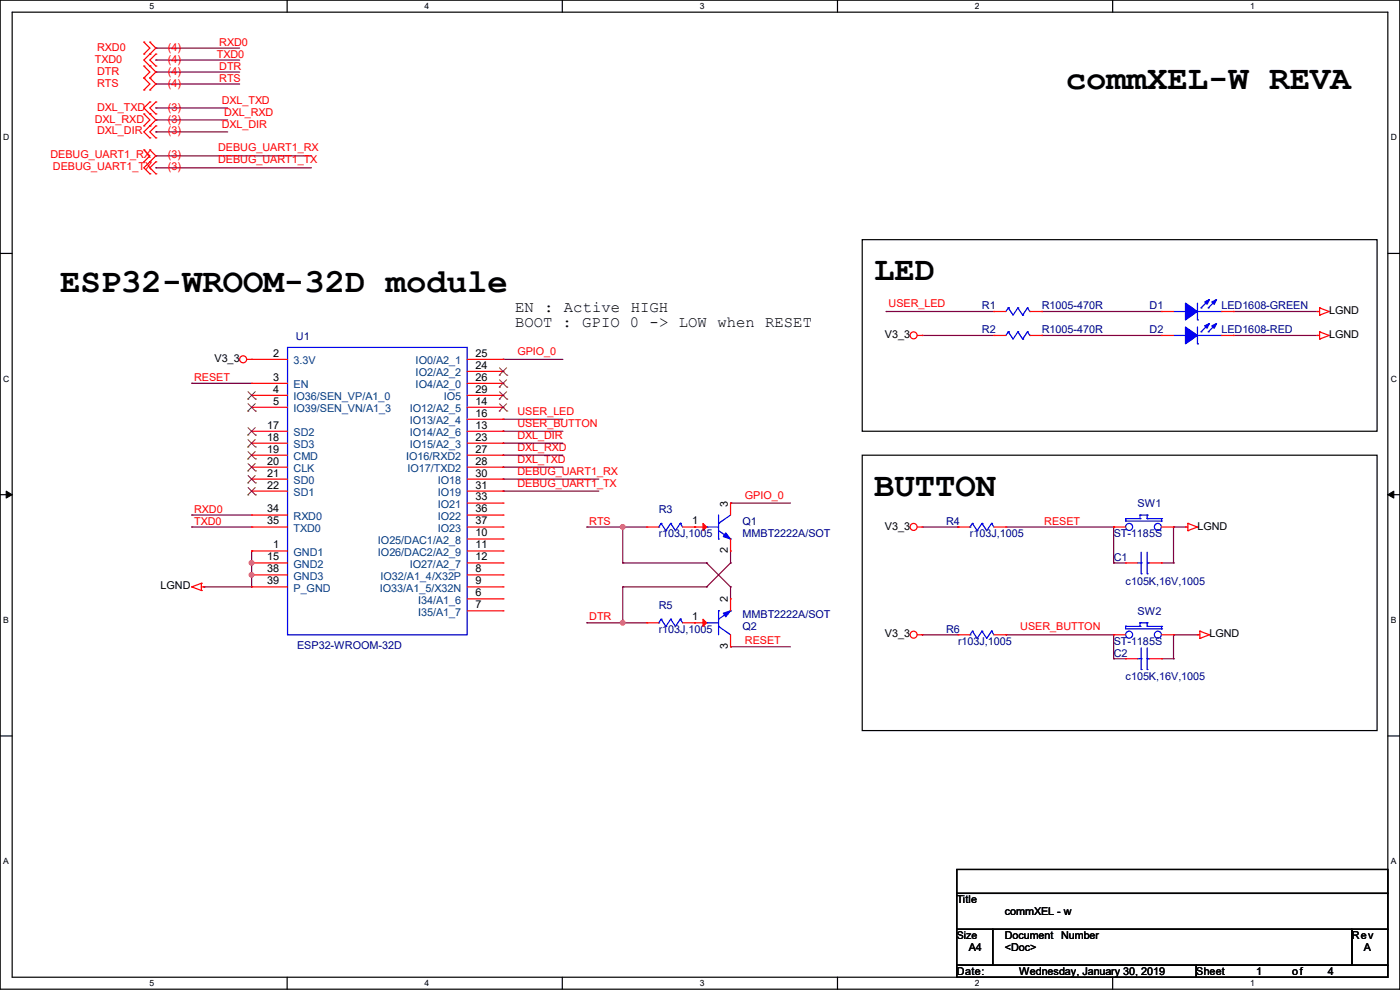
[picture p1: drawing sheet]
<svg xmlns="http://www.w3.org/2000/svg" width="297mm" height="210mm" viewBox="0 0 297 210" stroke-linecap="round" stroke-linejoin="round" font-family="sans-serif">
<path d="M0 0h297v209.8h-297zM2.6 2.6h291.8v204.7h-291.8z" fill="none" stroke="#000" stroke-width=".25"/>
<g fill="#fff">
<path d="M31.7 .3h1v2h-1z"/>
<path d="M31.7 207.6h1v1.9h-1z"/>
</g>
<path d="M60.9 0v2.6M60.9 207.3v2.5" fill="none" stroke="#000" stroke-width=".25"/>
<g fill="#fff">
<path d="M90.1 .3h1v2h-1z"/>
<path d="M90.1 207.6h1v1.9h-1z"/>
</g>
<path d="M119.3 0v2.6M119.3 207.3v2.5" fill="none" stroke="#000" stroke-width=".25"/>
<g fill="#fff">
<path d="M148.5 .3h.9v2h-.9z"/>
<path d="M148.5 207.6h.9v1.9h-.9z"/>
</g>
<path d="M177.7 0v2.6M177.7 207.3v2.5" fill="none" stroke="#000" stroke-width=".25"/>
<g fill="#fff">
<path d="M206.8 .3h1v2h-1z"/>
<path d="M206.8 207.6h1v1.9h-1z"/>
</g>
<path d="M236.1 0v2.6M236.1 207.3v2.5" fill="none" stroke="#000" stroke-width=".25"/>
<g fill="#fff">
<path d="M265.2 .3h1v2h-1z"/>
<path d="M265.2 207.6h1v1.9h-1z"/>
<path d="M.7 28.2h1.2v1.9h-1.2z"/>
<path d="M295.1 28.2h1.2v1.9h-1.2z"/>
<path d="M.7 79.3h1.2v2h-1.2z"/>
<path d="M295.1 79.3h1.2v2h-1.2z"/>
</g>
<path d="M0 53.8h2.6M294.4 53.8h2.6" fill="none" stroke="#000" stroke-width=".25"/>
<g fill="#fff">
<path d="M.7 130.5h1.2v2h-1.2z"/>
<path d="M295.1 130.5h1.1v2h-1.1z"/>
</g>
<path d="M0 104.9h2.6M294.4 104.9h2.6" fill="none" stroke="#000" stroke-width=".25"/>
<path d="M1.3 104.2l1.3 .7-1.3 .8zM294.4 104.9l1.3-.7v1.5z" fill="#000" stroke="#000" stroke-width=".21"/>
<g fill="#fff">
<path d="M.7 181.7h1.2v2h-1.2z"/>
<path d="M295.1 181.7h1.1v2h-1.1z"/>
</g>
<path d="M182.9 50.8h109.2v40.7h-109.2zM182.9 96.6h109.2v58.4h-109.2zM0 156.1h2.6M294.4 156.1h2.6M203 184.4h91.4v5.1h-91.4zM203 189.5h91.4v7.6h-91.4zM203 197.1h7.6v7.7h-7.6zM210.6 197.1h76.2v7.7h-76.2zM286.8 197.1h7.6v7.7h-7.6zM203 204.8h50.8v2.5h-50.8zM253.8 204.8h40.6v2.5h-40.6z" fill="none" stroke="#000" stroke-width=".25"/>
<g fill="none" stroke="#800040" stroke-width=".25">
<path d="M33.1 10.2h.1M33.1 12.7h.1M33.1 15.3h.1M33.1 17.8h.1M33.1 10.2h17.7M33.1 12.7h17.7M33.1 15.3h17.7M33.1 17.8h17.7M33.1 22.9h.1M33.1 25.4h.1M33.1 28h.1M33.1 33.1h.1"/>
<path d="M33.1 35.6h.1M33.1 22.9h15.2M33.1 25.4h15.2M33.1 28h15.2M33.1 33.1h33M33.1 35.6h33M106.7 76.2h.1M106.7 76.2h12.7M188 66.1h.1M188 66.1h22.9M195.6 71.2h.1M195.6 71.2h15.3"/>
<path d="M221 66.1h.1M221 71.2h.1M221 66.1h25.4M221 71.2h25.4M261.7 66.1h.1M261.7 71.2h.1M261.7 66.1h17.7M261.7 71.2h17.7M40.7 81.3h.1M40.7 81.3h12.7M106.7 88.9h.1M106.7 91.5h.1"/>
<path d="M106.7 99.1h.1M106.7 96.6h.1M106.7 94h.1M106.7 88.9h12.7M106.7 91.5h12.7M106.7 99.1h12.7M106.7 96.6h12.7M106.7 94h12.7M40.7 109.3h.1M40.7 111.8h.1M40.7 111.8h12.7M40.7 109.3h12.7"/>
<path d="M53.4 116.9h.1M53.4 119.4h.1M53.4 116.9v7.6h-10.2M106.7 101.6h.1M106.7 104.2h.1M106.7 101.6h20.3M106.7 104.2h20.3M124.5 111.8h.1M124.5 111.8h12.7M132.1 111.8h.1M132.1 119.4h.1M132.1 119.4h17.8"/>
<path d="M132.1 111.8v7.6M149.9 119.4h.1M149.9 119.4l5.1 5.1M155 106.7h.1M155 119.4h.1M155 106.7h12.7M155 116.9v2.5M155 119.4l-5.1 5.1M195.6 111.8h7.6M203.2 111.8h.1M213.4 111.8h22.9M236.3 111.8h.1"/>
<path d="M236.3 119.4h.1M236.3 111.8v7.6M236.3 119.4h2.5M246.4 119.4h2.6M249 111.8h.1M249 119.4h.1M249 111.8h2.5M249 111.8v7.6M43.2 124.5h.1M53.4 122h.1M124.5 132.1h.1M124.5 132.1h12.7"/>
<path d="M132.1 132.1h.1M132.1 124.5h.1M132.1 124.5h17.8M132.1 124.5v7.6M149.9 124.5h.1M155 137.2h.1M155 124.5h.1M155 137.2h12.7M155 124.5v2.5M195.6 134.7h.1M195.6 134.7h7.6M213.4 134.7h.1"/>
<path d="M213.4 134.7h22.9M236.3 134.7h.1M236.3 139.7h.1M236.3 134.7v5M236.3 139.7h2.5M246.4 139.7h2.6M249 139.7h.1M249 134.7h.1M249 134.7h5M249 134.7v5"/>
</g>
<g fill="#f0f" stroke="#f0f" stroke-width=".25">
<circle cx="132.1" cy="132.1" r=".49"/>
<circle cx="53.4" cy="121.9" r=".49"/>
<circle cx="53.4" cy="119.4" r=".49"/>
<circle cx="132.1" cy="111.8" r=".49"/>
</g>
<g fill="none" stroke="#f00" stroke-width=".25">
<path d="M30.5 8.9h.1M30.5 11.5h.1M30.5 14h.1M30.5 16.6h.1M30.5 19.1h.1M30.5 8.9l1.3 1.3-1.3 1.3M30.5 14l1.3 1.3-1.3 1.3M30.5 16.6l1.3 1.2-1.3 1.3M31.8 11.5h.1M31.8 8.9h.1M31.8 14h.1M31.8 16.6h.1"/>
<path d="M31.8 19.1h.1M31.8 8.9l1.3 1.3-2.6 2.5 2.6 2.6-1.3 1.3M31.8 16.6l1.3 1.2-1.3 1.3M33.1 14h.1M33.1 11.5h.1M33.1 11.5l-1.3 1.2 1.3 1.3M30.5 24.2h.1M30.5 26.7h.1M30.5 31.8h.1M30.5 34.3h.1M30.5 24.2l1.3 1.2-1.3 1.3M30.5 31.8l1.3 1.3-1.3 1.2"/>
<path d="M31.8 24.2h.1M31.8 21.6h.1M31.8 26.7h.1M31.8 29.3h.1M31.8 34.3h.1M31.8 31.8h.1M31.8 36.9h.1M31.8 21.6l-1.3 1.3 2.6 2.5-2.6 2.6 1.3 1.3M31.8 31.8l1.3 1.3-2.6 2.5 1.3 1.3M33.1 24.2h.1M33.1 21.6h.1M33.1 29.3h.1"/>
<path d="M33.1 26.7h.1M33.1 36.9h.1M33.1 34.3h.1M33.1 21.6l-1.3 1.3 1.3 1.3M33.1 26.7l-1.3 1.3 1.3 1.3M33.1 34.3l-1.3 1.3 1.3 1.3M52.4 76.2h8.6M53.4 76.2h.1M99.1 76.2h7.6M99.1 78.8h7.6M106.7 76.2h.1M106.7 78.8h.1"/>
<path d="M194.6 71.2h1M195.6 71.2h.1M210.9 66.1h.1M210.9 71.2h.1M210.9 66.1h2.5M210.9 71.2h2.5M218.5 66.1h2.5M218.5 71.2h2.5M221 66.1h.1M221 71.2h.1M246.4 66.1h.1M246.4 71.2h.1"/>
<path d="M246.4 66.1h2.6M246.4 71.2h2.6M259.1 66.1h2.6M259.1 71.2h2.6M261.7 66.1h.1M261.7 71.2h.1M279.4 66.1h.1M279.4 71.2h.1M279.4 66.1h.6M279.4 71.2h.6M280 65.3h.1M280 66.8h.1"/>
<path d="M280 70.4h.1M280 71.9h.1M280 65.3v1.5M280 70.4v1.5M280 65.3l2 .8M280 70.4l2 .8M282 66.1h.1M282 71.2h.1M282 66.1l-2 .7M282 71.2l-2 .7M53.4 81.3h.1M53.4 83.9h.1"/>
<path d="M53.4 86.4h.1M53.4 91.5h.1M53.4 94h.1M53.4 96.6h.1M53.4 99.1h.1M53.4 81.3h7.6M53.4 83.9h7.6M53.4 86.4h7.6M53.4 91.5h7.6M53.4 94h7.6M53.4 96.6h7.6M53.4 99.1h7.6"/>
<path d="M99.1 81.3h7.6M99.1 83.9h7.6M99.1 86.4h7.6M99.1 88.9h7.6M99.1 91.5h7.6M99.1 94h7.6M99.1 96.6h7.6M99.1 99.1h7.6M106.7 81.3h.1M106.7 83.9h.1M106.7 86.4h.1M106.7 88.9h.1"/>
<path d="M106.7 91.5h.1M106.7 94h.1M106.7 96.6h.1M106.7 99.1h.1M53.4 101.6h.1M53.4 104.2h.1M53.4 109.3h.1M53.4 111.8h.1M53.4 116.9h.1M53.4 119.4h.1M53.4 111.8h7.6M53.4 101.6h7.6"/>
<path d="M53.4 104.2h7.6M53.4 109.3h7.6M53.4 116.9h7.6M53.4 119.4h7.6M99.1 111.8h7.6M99.1 101.6h7.6M99.1 104.2h7.6M99.1 106.7h7.6M99.1 109.3h7.6M99.1 114.3h7.6M99.1 116.9h7.6M99.1 119.4h7.6"/>
<path d="M106.7 101.6h.1M106.7 104.2h.1M106.7 106.7h.1M106.7 109.3h.1M106.7 111.8h.1M106.7 114.3h.1M106.7 116.9h.1M106.7 119.4h.1M137.2 111.8h.1M137.2 111.8h2.5M144.8 111.8h5.1M147.4 111.8h.1"/>
<path d="M155 116.9h.1M155 106.7h.1M155 106.7v2.6M155 114.3v2.6M194.6 111.8h1M195.6 111.8h.1M203.2 111.8h.1M203.2 111.8h2.6M210.9 111.8h2.5M213.4 111.8h.1M236.3 111.8h.1M236.3 111.8h2.5"/>
<path d="M238.8 119.4h.1M238.8 119.4h2.5M243.9 119.4h2.5M246.4 119.4h.1M246.4 111.8h2.6M249 111.8h.1M251.5 111.8h.1M251.5 111.8h.5M252 111h.1M252 112.6h.1M252 111v1.6M252 111l2 .8"/>
<path d="M254 111.8h.1M254 111.8l-2 .8M40.7 124.5h.1M40.7 124.5l2 .8M42.7 125.3h.1M42.7 123.7h.1M42.7 123.7v1.6M42.7 124.5h.5M42.7 123.7l-2 .8M43.2 124.5h.1M53.4 122h.1M53.4 124.5h.1"/>
<path d="M53.4 124.5h7.6M53.4 122h7.6M99.1 124.5h7.6M99.1 122h7.6M99.1 127h7.6M99.1 129.6h7.6M106.7 122h.1M106.7 124.5h.1M106.7 127h.1M106.7 129.6h.1M137.2 132.1h.1M137.2 132.1h2.5"/>
<path d="M144.8 132.1h5.1M147.4 132.1h.1M155 127h.1M155 137.2h.1M155 127v2.6M155 134.7v2.5M194.6 134.7h1M195.6 134.7h.1M203.2 134.7h.1M203.2 134.7h2.6M210.9 134.7h2.5M213.4 134.7h.1"/>
<path d="M236.3 134.7h.1M236.3 134.7h2.5M238.8 139.7h.1M238.8 139.7h2.5M243.9 139.7h2.5M246.4 139.7h.1M246.4 134.7h2.6M249 134.7h.1M254 134.7h.1M254 134.7h.6M254.6 133.9h.1M254.6 135.4h.1"/>
<path d="M254.6 133.9v1.5M254.6 133.9l2 .8M256.6 134.7h.1M256.6 134.7l-2 .7"/>
<circle cx="51.6" cy="76.2" r=".74"/>
<circle cx="193.8" cy="71.1" r=".74"/>
<circle cx="193.8" cy="111.8" r=".74"/>
<circle cx="193.8" cy="134.6" r=".74"/>
</g>
<g fill="none" stroke="#00f" stroke-width=".25">
<path d="M61 73.7h38.1v61h-38.1zM213.9 65.3h.1M213.9 70.4h.1M213.9 65.3l-.5 .8M213.9 65.3l1 1.5 1-1.5M213.9 70.4l-.5 .8M213.9 70.4l1 1.5 1-1.5M215.9 65.3h.1M215.9 70.4h.1M215.9 65.3l1.1 1.5M215.9 70.4l1.1 1.5M217 66.8h.1"/>
<path d="M217 71.9h.1M218 65.3h.1M218 70.4h.1M218 65.3l-1 1.5M218 65.3l.5 .8M218 70.4l-1 1.5M218 70.4l.5 .8M218.5 66.1h.1M218.5 71.2h.1M249 66.1h2.5M249 71.2h2.5M251.5 66.1h.1"/>
<path d="M251.5 71.2h.1M254 67.9h.1M254 72.9h.1M254 64.3v3.6M254 69.4v3.5M254 66.1h5.1M254 71.2h5.1M254.8 65.3h.1M254.8 70.4h.1M256.3 65.3h.1M256.3 70.4h.1M256.3 63.8l-1.5 1.5"/>
<path d="M256.3 68.9l-1.5 1.5M257.9 63.8l-1.6 1.5M257.9 68.9l-1.6 1.5M259.1 66.1h.1M259.1 71.2h.1M139.7 111.8h.1M140.3 111h.1M140.3 111l1 1.6M140.3 111l-.6 .8M141.3 112.6h.1M142.3 111h.1M142.3 111l1 1.6 1-1.6"/>
<path d="M142.3 111l-1 1.6M144.3 111h.1M144.3 111l.5 .8M149.9 111.8h.1M149.9 111.8h2.5M152.4 111h.1M152.4 114.3h.1M152.4 112.6l2.6 1.7M152.4 109.3v5M155 114.3h.1M155 109.3l-2.6 1.7M205.8 111.8h.1"/>
<path d="M206.3 111h.1M206.3 111l1 1.6M206.3 111l-.5 .8M207.3 112.6h.1M208.3 111h.1M208.3 111l1 1.6 1.1-1.6M208.3 111l-1 1.6M210.4 111h.1M210.4 111l.5 .8M238.8 110h.1M238.8 110v.5h7.6M238.8 110h3.1"/>
<path d="M241.3 119.4h.8M241.9 109.3h.1M241.9 110h.1M241.9 109.3h1.5M241.9 109.3v.7M242.1 119.4h.1M242.1 117.1v4.6M243.4 119.4h.1M243.4 110h.1M243.4 109.3h.1M243.4 119.4h.5M243.4 109.3v.7"/>
<path d="M243.4 117.1v4.6M243.4 110h3M246.4 110.5h.1M246.4 110h.1M246.4 110v.5M139.7 132.1h.1M140.3 131.4h.1M140.3 131.4l1 1.5M140.3 131.4l-.6 .7M141.3 132.9h.1M142.3 131.4h.1M142.3 131.4l1 1.5 1-1.5"/>
<path d="M142.3 131.4l-1 1.5M144.3 131.4h.1M144.3 131.4l.5 .7M149.9 132.1h.1M149.9 132.1h2.5M152.4 132.9h.1M152.4 129.6h.1M152.4 129.6v5.1M152.4 132.9l2.6 1.8M155 129.6h.1M155 129.6l-2.6 1.8M205.8 134.7h.1"/>
<path d="M206.3 133.9h.1M206.3 133.9l1 1.5M206.3 133.9l-.5 .8M207.3 135.4h.1M208.3 133.9h.1M208.3 133.9l1 1.5 1.1-1.5M208.3 133.9l-1 1.5M210.4 133.9h.1M210.4 133.9l.5 .8M238.8 132.9h.1M238.8 132.9v.5h7.6M238.8 132.9h3.1"/>
<path d="M241.3 139.7h.8M241.9 132.1h.1M241.9 132.9h.1M241.9 132.1v.8M241.9 132.1h1.5M242.1 121.7h.1M242.1 139.7h.1M242.1 137.5v4.5M243.4 121.7h.1M243.4 139.7h.1M243.4 132.9h.1M243.4 132.1h.1"/>
<path d="M243.4 132.1v.8M243.4 137.5v4.5M243.4 139.7h.5M243.4 132.9h3M246.4 133.4h.1M246.4 132.9h.1M246.4 132.9v.5M242.1 142h.1M243.4 142h.1"/>
<circle cx="239.5" cy="111.8" r=".74"/>
<circle cx="245.6" cy="111.8" r=".74"/>
<circle cx="239.5" cy="134.6" r=".74"/>
<circle cx="245.6" cy="134.6" r=".74"/>
</g>
<g fill="none" stroke="#804000" stroke-width=".21">
<path d="M105.9 79.6h.1M106 78l1.5 1.6M107.5 78l-1.6 1.6M107.5 79.6h.1M52.6 84.7h.1M52.6 87.2h.1M52.6 92.3h.1M52.6 94.8h.1M52.6 97.4h.1M52.6 99.9h.1M52.6 83.1l1.6 1.6M52.6 85.6l1.6 1.6"/>
<path d="M52.6 90.7l1.6 1.6M52.6 93.3l1.6 1.5M52.6 95.8l1.6 1.6M52.6 98.3l1.6 1.6M54.1 83.1l-1.5 1.6M54.1 85.6l-1.5 1.6M54.1 90.7l-1.5 1.6M54.1 93.3l-1.5 1.5M54.1 95.8l-1.5 1.6M54.1 98.3l-1.5 1.6M54.2 84.7h.1M54.2 87.2h.1"/>
<path d="M54.2 92.3h.1M54.2 94.8h.1M54.2 97.4h.1M54.2 99.9h.1M105.9 82.1h.1M105.9 84.7h.1M105.9 87.2h.1M106 80.6l1.5 1.5M106 83.1l1.5 1.6M106 85.6l1.5 1.6M107.5 80.6l-1.6 1.5M107.5 83.1l-1.6 1.6"/>
<path d="M107.5 85.6l-1.6 1.6M107.5 82.1h.1M107.5 84.7h.1M107.5 87.2h.1M52.6 102.4h.1M52.6 105h.1M52.6 100.9l1.6 1.5M52.6 103.4l1.6 1.6M54.1 100.9l-1.5 1.5M54.1 103.4l-1.5 1.6M54.2 102.4h.1M54.2 105h.1"/>
</g>
<g fill="#00f" stroke="#00f" stroke-width=".25">
<path d="M154 113.1l1 1.2-1.5-.5z"/>
<path d="M153.5 130.1l1.5-.5-1 1.3z"/>
<path d="M251.5 64.3l2.5 1.8-2.5 1.8z" fill-rule="evenodd"/>
<path d="M257.1 64.1l1-.6-.5 1.1z" fill-rule="evenodd"/>
<path d="M255.6 64.1l1-.6-.5 1.1z" fill-rule="evenodd"/>
<path d="M251.5 69.4l2.5 1.8-2.5 1.7z" fill-rule="evenodd"/>
<path d="M257.1 69.1l1-.5-.5 1z" fill-rule="evenodd"/>
<path d="M255.6 69.1l1-.5-.5 1z" fill-rule="evenodd"/>
</g>
<g fill="#f00" stroke="#f00" stroke-width=".25">
<path d="M149.1 111l.8 .8-.8 .8z"/>
<path d="M149.1 131.4l.8 .7-.8 .8z"/>
</g>
<g font-size="7.2">
<text x="226.1" y="18.8">commXEL-W REVA</text>
<text x="185.5" y="59.4">LED</text>
<text x="12.7" y="62">ESP32-WROOM-32D module</text>
<text x="185.5" y="105.2">BUTTON</text>
</g>
<g font-size="3.3">
<text x="109.3" y="66.2">EN : Active HIGH</text>
<text x="109.3" y="69.5">BOOT : GPIO 0 -&gt; LOW when RESET</text>
</g>
<g font-size="2.3" fill="#f00">
<text x="20.6" y="10.8">RXD0</text>
<text x="35.6" y="10.8">(4)</text>
<text x="46.5" y="9.7">RXD0</text>
<text x="20.1" y="13.3">TXD0</text>
<text x="20.6" y="15.8">DTR</text>
<text x="35.6" y="13.3">(4)</text>
<text x="35.6" y="15.8">(4)</text>
<text x="46" y="12.2">TXD0</text>
<text x="46.5" y="14.8">DTR</text>
<text x="46.5" y="17.3">RTS</text>
<text x="20.6" y="18.4">RTS</text>
<text x="20.6" y="23.5">DXL_TXD</text>
<text x="35.6" y="18.4">(4)</text>
<text x="35.6" y="23.5">(3)</text>
<text x="47" y="22">DXL_TXD</text>
<text x="20.1" y="26">DXL_RXD</text>
<text x="20.6" y="28.5">DXL_DIR</text>
<text x="35.6" y="26">(3)</text>
<text x="35.6" y="28.5">(3)</text>
<text x="47" y="27.1">DXL_DIR</text>
<text x="47.5" y="24.5">DXL_RXD</text>
<text x="10.7" y="33.6">DEBUG_UART1_RX</text>
<text x="35.6" y="33.6">(3)</text>
<text x="46.3" y="32.1">DEBUG_UART1_RX</text>
<text x="46.3" y="34.7">DEBUG_UART1_TX</text>
<text x="11.2" y="36.2">DEBUG_UART1_TX</text>
<text x="35.6" y="36.2">(3)</text>
<text x="188.5" y="65.2">USER_LED</text>
<text x="109.8" y="75.3">GPIO_0</text>
<text x="41.2" y="80.8">RESET</text>
<text x="109.8" y="88">USER_LED</text>
<text x="109.8" y="90.6">USER_BUTTON</text>
<text x="109.8" y="95.6">DXL_RXD</text>
<text x="109.8" y="93.1">DXL_DIR</text>
<text x="109.8" y="98.2">DXL_TXD</text>
<text x="109.8" y="100.7">DEBUG_UART1_RX</text>
<text x="109.8" y="103.3">DEBUG_UART1_TX</text>
<text x="158" y="105.8">GPIO_0</text>
<text x="41.2" y="108.8">RXD0</text>
<text x="41.2" y="111.3">TXD0</text>
<text x="125" y="111.3">RTS</text>
<text x="221.5" y="111.3">RESET</text>
<text x="125" y="131.6">DTR</text>
<text x="158" y="136.7">RESET</text>
<text x="216.5" y="133.7">USER_BUTTON</text>
</g>
<g font-size="2.3" fill="#000080">
<text x="208.3" y="65.6">R1</text>
<text x="221" y="65.6">R1005-470R</text>
<text x="243.9" y="65.6">D1</text>
<text x="259.1" y="65.6">LED1608-GREEN</text>
<text x="208.3" y="70.7">R2</text>
<text x="221" y="70.7">R1005-470R</text>
<text x="243.9" y="70.7">D2</text>
<text x="259.1" y="70.7">LED1608-RED</text>
<text x="62.8" y="72.2">U1</text>
<text x="241.3" y="107.5">SW1</text>
<text x="139.7" y="108.8">R3</text>
<text x="139.7" y="113.9">r103J,1005</text>
<text x="157.5" y="111.3">Q1</text>
<text x="157.5" y="113.9">MMBT2222A/SOT</text>
<text x="200.7" y="111.3">R4</text>
<text x="205.8" y="113.9">r103J,1005</text>
<text x="236.3" y="113.9">ST-1185S</text>
<text x="236.3" y="119">C1</text>
<text x="238.8" y="124">c105K,16V,1005</text>
<text x="139.7" y="129.1">R5</text>
<text x="157.5" y="131.1">MMBT2222A/SOT</text>
<text x="241.3" y="130.4">SW2</text>
<text x="63" y="137.8">ESP32-WROOM-32D</text>
<text x="139.7" y="134.2">r103J,1005</text>
<text x="157.5" y="133.7">Q2</text>
<text x="200.7" y="134.2">R6</text>
<text x="203.2" y="136.7">r103J,1005</text>
<text x="236.3" y="136.7">ST-1185S</text>
<text x="236.3" y="139.3">C2</text>
<text x="238.8" y="144.4">c105K,16V,1005</text>
</g>
<g font-size="2.3">
<text x="187.8" y="71.7">V3_3</text>
<text x="282" y="66.6">LGND</text>
<text x="282" y="71.7">LGND</text>
<text x="45.5" y="76.8">V3_3</text>
<text x="58" y="75.7">2</text>
<text x="100.9" y="75.7">25</text>
<text x="58" y="80.8">3</text>
<text x="58" y="83.3">4</text>
<text x="100.9" y="78.2">24</text>
<text x="100.9" y="80.8">26</text>
<text x="100.9" y="83.3">29</text>
<text x="58" y="85.9">5</text>
<text x="100.9" y="85.9">14</text>
<text x="100.9" y="88.4">16</text>
<text x="56.7" y="90.9">17</text>
<text x="56.7" y="93.5">18</text>
<text x="100.9" y="90.9">13</text>
<text x="100.9" y="93.5">23</text>
<text x="56.7" y="96">19</text>
<text x="56.7" y="98.6">20</text>
<text x="56.7" y="101.1">21</text>
<text x="100.9" y="96">27</text>
<text x="100.9" y="98.6">28</text>
<text x="100.9" y="101.1">30</text>
<text x="56.7" y="103.6">22</text>
<text x="100.9" y="103.6">31</text>
<text x="100.9" y="106.2">33</text>
<text x="154.4" y="107.5" transform="rotate(-90 154.4 107.5)">3</text>
<text x="56.7" y="108.7">34</text>
<text x="56.7" y="111.3">35</text>
<text x="100.9" y="108.7">36</text>
<text x="100.9" y="111.3">37</text>
<text x="100.9" y="113.8">10</text>
<text x="146.9" y="111.3">1</text>
<text x="187.8" y="112.4">V3_3</text>
<text x="254" y="112.4">LGND</text>
<text x="56.7" y="118.9">15</text>
<text x="58" y="116.3">1</text>
<text x="100.9" y="116.3">11</text>
<text x="100.9" y="118.9">12</text>
<text x="154.4" y="117.4" transform="rotate(-90 154.4 117.4)">2</text>
<text x="34.1" y="125.1">LGND</text>
<text x="56.7" y="121.4">38</text>
<text x="56.7" y="124">39</text>
<text x="100.9" y="121.4">8</text>
<text x="100.9" y="124">9</text>
<text x="100.9" y="126.5">6</text>
<text x="100.9" y="129">7</text>
<text x="146.9" y="131.6">1</text>
<text x="154.4" y="127.8" transform="rotate(-90 154.4 127.8)">2</text>
<text x="154.4" y="137.7" transform="rotate(-90 154.4 137.7)">3</text>
<text x="187.8" y="135.2">V3_3</text>
<text x="256.6" y="135.2">LGND</text>
<text x="203" y="191.6">Title</text>
<text x="213.2" y="194.1">commXEL - w</text>
<text x="205.5" y="201.8">A4</text>
<text x="213.1" y="199.2">Document</text>
<text x="213.2" y="201.8">&lt;Doc&gt;</text>
<text x="225.1" y="199.2">Number</text>
<text x="286.8" y="199.2">Rev</text>
<text x="289.4" y="201.8">A</text>
<text x="203" y="206.8">Date:</text>
<text x="216.2" y="206.8">Wednesday, January 30, 2019</text>
<text x="253.8" y="206.8">Sheet</text>
<text x="266.5" y="206.8">1</text>
<text x="274.1" y="206.8">of</text>
<text x="281.7" y="206.8">4</text>
</g>
<g font-size="2.3" fill="#004080">
<text x="62.3" y="77.3">3.3V</text>
<text x="88.2" y="77.3">IO0/A2_1</text>
<text x="62.3" y="82.4">EN</text>
<text x="88.2" y="79.8">IO2/A2_2</text>
<text x="88.2" y="82.4">IO4/A2_0</text>
<text x="62.3" y="84.9">IO36/SEN_VP/A1_0</text>
<text x="62.3" y="87.5">IO39/SEN_VN/A1_3</text>
<text x="86.9" y="87.5">IO12/A2_5</text>
<text x="94.2" y="84.9">IO5</text>
<text x="62.3" y="92.5">SD2</text>
<text x="62.3" y="95.1">SD3</text>
<text x="86.9" y="90">IO13/A2_4</text>
<text x="86.9" y="92.5">IO14/A2_6</text>
<text x="86.9" y="95.1">IO15/A2_3</text>
<text x="62.3" y="97.6">CMD</text>
<text x="62.3" y="100.2">CLK</text>
<text x="86.2" y="97.6">IO16/RXD2</text>
<text x="86.4" y="100.2">IO17/TXD2</text>
<text x="62.3" y="102.7">SD0</text>
<text x="62.3" y="105.2">SD1</text>
<text x="92.9" y="102.7">IO18</text>
<text x="92.9" y="105.2">IO19</text>
<text x="92.9" y="107.8">IO21</text>
<text x="62.3" y="110.3">RXD0</text>
<text x="62.3" y="112.9">TXD0</text>
<text x="92.9" y="110.3">IO22</text>
<text x="92.9" y="112.9">IO23</text>
<text x="62.3" y="117.9">GND1</text>
<text x="80.2" y="115.4">IO25/DAC1/A2_8</text>
<text x="80.2" y="117.9">IO26/DAC2/A2_9</text>
<text x="62.3" y="120.5">GND2</text>
<text x="62.3" y="123">GND3</text>
<text x="62.3" y="125.6">P_GND</text>
<text x="80.6" y="125.6">IO33/A1_5/X32N</text>
<text x="80.7" y="123">IO32/A1_4/X32P</text>
<text x="86.9" y="120.5">IO27/A2_7</text>
<text x="88.7" y="128.1">I34/A1_6</text>
<text x="88.7" y="130.6">I35/A1_7</text>
</g>
<text font-size="2.2" x="203" y="199.2">Size</text>
<g font-size="1.8">
<text x="31.7" y="1.9">5</text>
<text x="90.1" y="1.9">4</text>
<text x="148.5" y="1.9">3</text>
<text x="206.8" y="1.9">2</text>
<text x="265.2" y="1.9">1</text>
<text x=".7" y="29.8">D</text>
<text x="295.1" y="29.8">D</text>
<text x=".7" y="80.9">C</text>
<text x="295.1" y="80.9">C</text>
<text x=".7" y="132.1">B</text>
<text x="295.1" y="132.1">B</text>
<text x=".7" y="183.3">A</text>
<text x="295.1" y="183.3">A</text>
<text x="31.7" y="209.2">5</text>
<text x="90.1" y="209.2">4</text>
<text x="148.5" y="209.2">3</text>
<text x="206.8" y="209.2">2</text>
<text x="265.2" y="209.2">1</text>
</g>
</svg>
